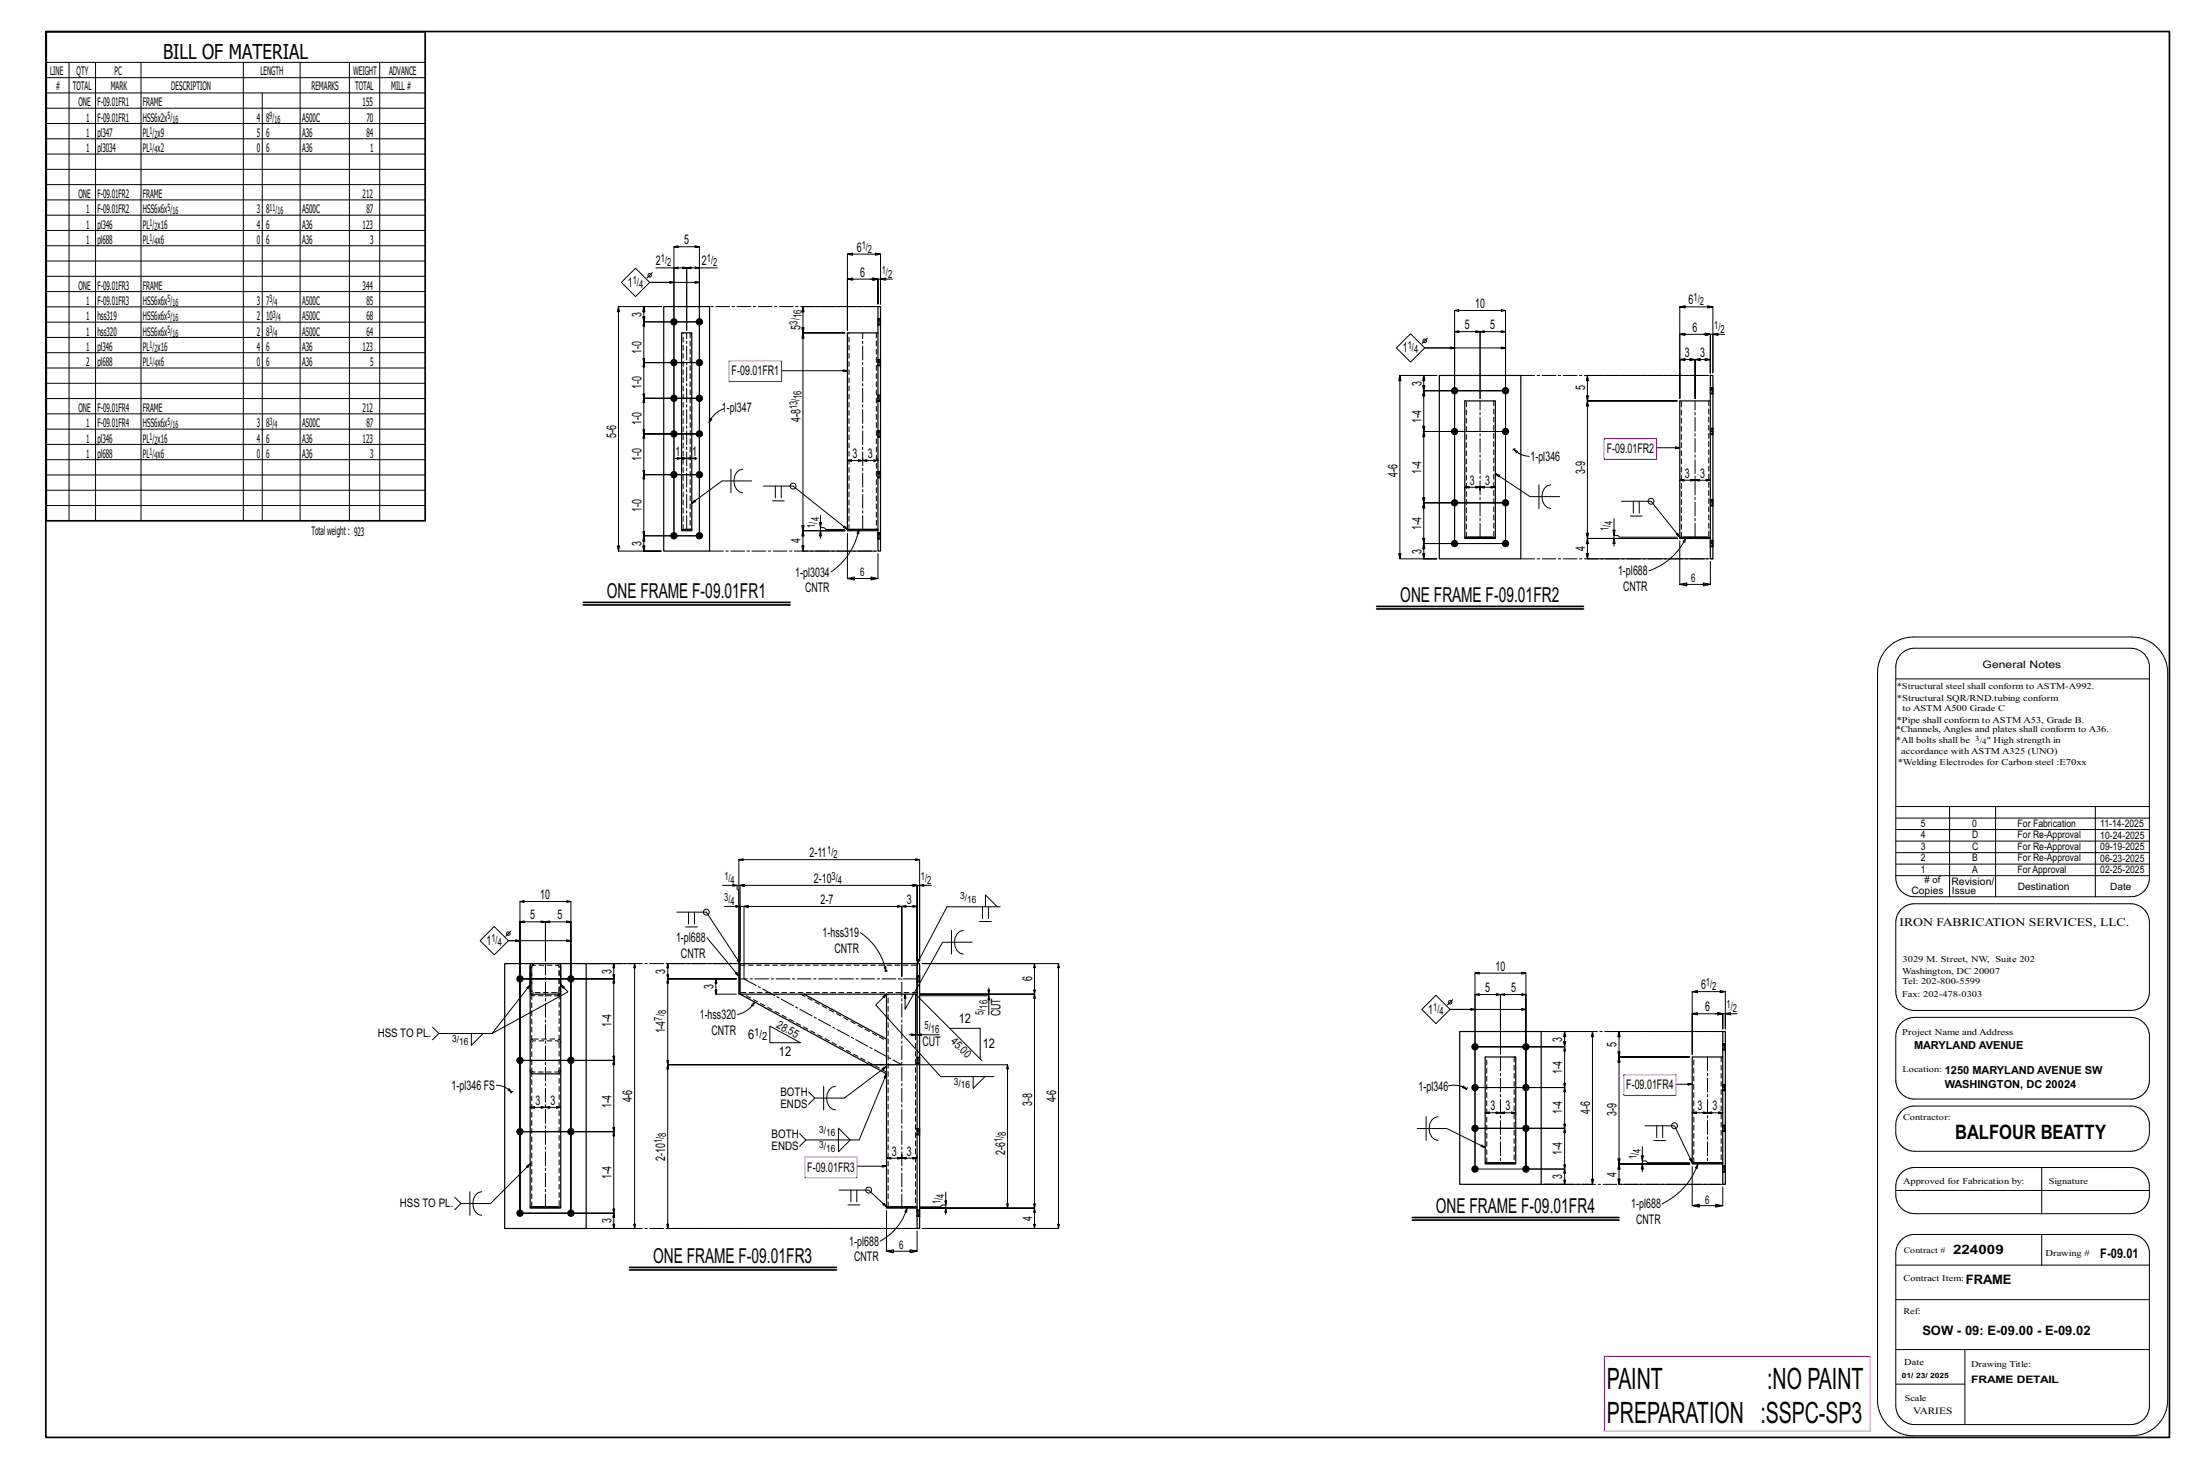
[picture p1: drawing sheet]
<svg xmlns="http://www.w3.org/2000/svg" width="914mm" height="610mm" viewBox="0 0 914 610" stroke-linecap="round" stroke-linejoin="round" font-family="sans-serif">
<g fill="none" stroke="#000" stroke-width=".42">
<path d="M19.2 25.9h157.5M19.2 32.3h157.5M19.2 38.6h157.5M28.7 25.9v190.5M39.7 25.9v190.5M58.6 25.9v190.5M101.1 25.9v190.5M109 38.6v177.8M124.8 25.9v190.5M145.2 25.9v190.5M157.8 25.9v190.5M19.2 45h157.5"/>
<path d="M19.2 51.3h157.5M19.2 57.7h157.5M19.2 64h157.5M19.2 70.4h157.5M19.2 76.7h157.5M19.2 83.1h157.5M19.2 89.4h157.5M19.2 95.8h157.5M19.2 102.1h157.5M19.2 108.5h157.5M19.2 114.8h157.5M264.1 111.5l5.9 5.8-5.9 5.9-5.8-5.9z"/>
<path d="M271.1 113.3l-2.2 2.2M272.7 111.3h7.4v111.3v-120.1l1.8 .4v-.7l-1.8 .3h10.6l-1.8 .4v-.7l1.8 .3v120.1h-23.1l.4-1.7h-.8l.4 1.7v-25.4l.4 1.8h-.8l.4-1.8h23.1h-23.1l.4-1.7h-.8l.4 1.7v-16.9l.4 1.8h-.8l.4-1.8h23.1h-23.1l.4-1.7h-.8l.4 1.7v-14.8l.4 1.7h-.8l.4-1.7h23.1h-23.1l.4-1.8h-.8l.4 1.8v-14.8l.4 1.7h-.8l.4-1.7h23.1h-23.1l.4-1.8h-.8l.4 1.8v-17l.4 1.8h-.8l.4-1.8h23.1h-23.1l.5-2.1h-1l.5 2.1v-6.3l.5 2.2h-1l.5-2.2h7.2h-17.7l-.5 2.2h.9l-.4-2.2v101.6l-.5-2.2h.9l-.4 2.2h17.7h-7.2l.5-2.2h-1l.5 2.2v-6.4l.5 2.2h-1l.5-2.2h23.1v-111.3h7.5M280.1 111.3l1.8-.4v.8zM280.1 117.3l-1.7-.3v.7l1.7-.4h-10.1h20.7l-1.8 .4v-.7l1.8 .3M280.1 111.3h5.3l-1.7 .4v-.8l1.7 .4v26v-26l1.8 .4v-.8l-1.8 .4h5.3M288.9 110.9l1.8 .4-1.8 .4zM361.7 116h4.3M362.8 115.5l2.1 .5-2.1 .4zM364.9 116v10.3v-10.3l-2.1-.5v.9l2.1-.4h-12.7l2.2-.5v.9l-2.2-.4v21.3v-31.7l2.2 .5v-1l-2.2 .5h13.8l-2.2 .5v-1l2.2 .5v20.7v-10.3h4.9M366 116l2.1-.5v.9zM19.2 121.2h157.5M19.2 127.5h157.5"/>
<path d="M19.2 133.9h157.5M363.9 127.4h-30.2l-.4 2.2h.9l-.5-2.2v10.9l-.4-2.1h.9l-.5 2.1h17.5h-17.5l-.4 2.2h.9l-.5-2.2v82.2l-.4-2.1h.9l-.5 2.1h17.5h-17.5l-.4 2.2h.9l-.5-2.2v8.5l-.4-2.2h.9l-.5 2.2h30.2M604.6 129l1.7 .4v-.7l-1.7 .3h21.2l-1.8 .4v-.7l1.8 .3v96.9v-88.1l-1.8-.4v.8l1.8-.4h-10.6l1.7-.4v.8l-1.7-.4v27.9v-27.9l-1.8-.4v.8l1.8-.4h-10.6l1.7-.4v.8l-1.7-.4v88.1zM707.6 138.9h4.3M708.7 138.5l2.2 .4-2.2 .5zM710.9 138.9v16.1v-16.1l-2.2-.4v.9l2.2-.5h-12.7l2.1-.4v.9l-2.1-.5v26.6v-16.1l2.1 .5v-.9l-2.1 .4h6.3l-2.1 .5v-.9l2.1 .4v16.3v-16.3l2.2 .5v-.9l-2.2 .4h6.4l-2.2 .5v-.9l2.2 .4v5.6M711.9 138.9l2.2-.4v.9zM716.8 138.9h-4.9v16.1v-27.5l-2.1-.5v1l2.1-.5h-13.7l2.1-.5v1l-2.1-.5v38M19.2 140.2h157.5M19.2 146.6h157.5M19.2 152.9h157.5M19.2 159.3h157.5"/>
<path d="M324.8 154.1h27.4l-1.7 .3v-.7l1.7 .4M580.4 144.6l5.9-5.9 5.9 5.9-5.9 5.9zM581.8 156l.5 2.2h-.9l.4-2.2h15.4h-5.4l-.5 2.2h.9l-.4-2.2v6.4l-.5-2.2h.9l-.4 2.2h34h-34l-.5 2.1h.9l-.4-2.1v16.9l-.5-2.2h.9l-.4 2.2h34h-34l-.5 2.2h.9l-.4-2.2v29.6l-.5-2.1h.9l-.4 2.1h34h-34l-.5 2.2h.9l-.4-2.2v17l-.5-2.2h.9l-.4 2.2h34h-34l-.5 2.1h.9l-.4-2.1v6.3l-.5-2.1h.9l-.4 2.1h5.4h-15.4l.5-2.1h-.9l.4 2.1zM593.3 140.5l-2.2 2.2M604.6 144.6l-1.8-.4v.8l1.8-.4h-12.4h33.6l-1.8 .4v-.8l1.8 .4M709.8 156h-50l-.5 2.2h.9l-.4-2.2v10.6l-.5-2.2h.9l-.4 2.2h37.3h-37.3l-.5 2.2h.9l-.4-2.2v57.2l-.5-2.2h.9l-.4 2.2h37.3h-37.3l-.5 2.1h.9l-.4-2.1v8.4l-.5-2.1h.9l-.4 2.1h50M19.2 165.6h157.5M19.2 172h157.5M19.2 178.3h157.5M295.2 173.8l.7 .4-1.2 1.3zM300.8 169.8a10.9 10.9 0 0 0-6.1 5.7M19.2 184.7h157.5"/>
<path d="M19.2 191h157.5M19.2 197.4h157.5M280.7 190.5h7.3M281.5 190.1l1.8 .4-1.8 .4zM282.8 190.5h2.6l-1.7-.4v.8l1.7-.4h4.3M285.4 190.5l1.8-.4v.8zM287.5 190.5l1.8-.4v.8zM303.8 194.9v9.9M308.7 194.9a4.8 4.8 0 0 0-3.4 6.8l.8 1.6 1.2 1.1 1.4 .4M312.4 199.8h-12.3l-12.6 9.3 1.2-1.3 .5 .6-1.7 .7M352.2 190.5v.9l1.8 .3v-.7l-1.8 .4h6.4l-1.8 .3v-.7l1.8 .4v-.9v.9l1.7 .3v-.7l-1.7 .4h6.3l-1.7 .3v-.7l1.7 .4v-.9M621.5 196.8l1.3 1.3 .4-.7-1.7-.6 14.5 9.6h12.2"/>
<path d="M629.2 186.7l1.6 .9-.5 .5zM629.2 186.7l3.1 2.2 3.3 .7M629.2 186.7l-.5 .3M629.7 186.4l-.5 .3M688.6 186.1h9.6l-1.8 .3v-.7l1.8 .4M698.2 199.5l1.7 .4v-.7l-1.7 .3h6.3l-1.7 .4v-.7l3.5 .7v-.7l-1.8 .3h6.4l-1.8 .4v-.7l1.8 .3M19.2 203.7h157.5M19.2 210.1h157.5M317.3 202h12.3l22.6 18-1.6-.8 .5-.6 1.1 1.4M321 208.1h4.9M322.3 202v4.9M324.7 202v4.9"/>
<path d="M340.6 217.1h.9l-.5 2.2zM341 214.2v5.1h1.5l.8 .7h7.9M341 219.3v4.5M608.8 203.7v-1.2l1.8 .3v-.7l-1.8 .4h6.4l-1.8 .3v-.7l1.8 .4v1.2v-1.2l1.7 .3v-.7l-1.7 .4h6.3l-1.7 .3v-.7l1.7 .4v1.2M639.6 201.5v9.8M644.6 201.5a4.8 4.8 0 0 0-3.5 6.8l.8 1.5 1.2 1.1 1.5 .4M670.9 215.5v7h1.5l.7 .7h24M673.9 208.3h12.3l12 14.9-1.4-1.1 .6-.5 .8 1.6M677.6 214.4h4.9M678.9 208.3v4.9M681.3 208.3v4.9M341 220.5l.5 2.2h-.9z"/>
<path d="M341 220.5h10.2M352.2 221.6v18.8l2.9 .6v-1.2l-2.9 .6h12.7l-2.9 .6v-1.2l2.9 .6v-10.3M357 220v1.8l-.8-.2zM357 220a27.6 27.6 0 0 1-11.6 17.7M670.4 220.3h.9l-.4 2.2zM670.9 223.8l.4 2.1h-.9zM670.9 222.5v4.5M670.9 223.8h26.2M698.2 224.8v18l2.9 .7v-1.3l-2.9 .6h12.7l-2.9 .7v-1.3l2.9 .6v-9.5M700.7 223.6l-.5 1.7-.6-.3zM700.7 223.6a26.8 26.8 0 0 1-15.4 13.6M784.7 269.1a15.1 15.1 0 0 1 10.5-4.4h90.9a14.9 14.9 0 0 1 14.9 14.9v302.2a14.9 14.9 0 0 1-14.9 14.8h-90.9a14.7 14.7 0 0 1-14.8-14.8v-302.2a14.7 14.7 0 0 1 4.3-10.5z"/>
<path d="M790.2 271.6a7.9 7.9 0 0 1 5.6-2.2h89.8a7.7 7.7 0 0 1 7.8 7.7v87.7a7.7 7.7 0 0 1-7.8 7.8h-89.8a7.8 7.8 0 0 1-7.8-7.8v-87.7a7.6 7.6 0 0 1 2.2-5.5zM788 282.1h105.4M788 335.2h105.4M788 340h105.4M810.3 335.2v37.4M829.4 335.2v37.4M870.9 335.2v37.4M788 349.5h105.4M788 359.1h105.4M788 354.3h105.4M788 344.7h105.4M216.1 374.6l1.8 .4v-.8l-1.8 .4h21.2l-1.8 .4v-.8l1.8 .4v129.5v-121l-1.8-.4v.7l1.8-.3h-10.6l1.8-.4v.7l-1.8-.3v16.3v-16.3l-1.7-.4v.7l1.7-.3h-10.6l1.8-.4v.7l-1.8-.3v121z"/>
<path d="M281.3 379h12.3l14 21.4-1.3-1.2 .7-.4 .6 1.6M286.2 379v4.9M288.7 379v4.9M300.3 367.9h6v1.5l.8 .8v29.2v-42.2l1.7 .4v-.8l-1.7 .4h75.1l-1.7 .4v-.8l1.7 .4v42.2v-31.5h4.9M301 376.7h6.6v22.7M304.6 367.5l1.7 .4-1.7 .4zM305.9 376.3l1.7 .4-1.7 .3zM306.3 367.9h3.9M307.6 367.9l1.8-.4v.8zM307.6 367.9v31.5zM307.6 367.9h73.6l-1.8 .4v-.8l1.8 .4v31.5v-31.5M307.6 376.7h4.3"/>
<path d="M309.2 376.7l1.8-.4v.7zM309.2 376.7v30.1zM309.2 376.7h65.6l-1.7 .3v-.7l1.7 .4v29v-29l1.8 .3v-.7l-1.8 .4h6.4l-1.8 .3v-.7l1.8 .4v22.7M378.5 367.9h3.7M379.4 367.5l1.8 .4-1.8 .4zM382.2 367.9l1.8-.4v.8zM408.4 376.8v4.9M409.6 376.8v-4.9l4.9 4.9M410.8 376.8v4.9M415.7 376.8h-22.1l-12.4 23.6 .5-1.7 .6 .3-1.1 1.4M788 363.9h105.4M790.2 377.8a7.9 7.9 0 0 1 5.6-2.2h89.8a7.9 7.9 0 0 1 7.8 7v29.5a7.7 7.7 0 0 1-7.8 7.8h-89.8a7.8 7.8 0 0 1-7.8-7.8v-28.7a7.8 7.8 0 0 1 2.2-5.6z"/>
<path d="M205.4 385l5.9 5.9-5.9 5.9-5.9-5.9zM212.4 386.9l-2.2 2.2M216.1 390.9l-1.7-.4v.8l1.7-.4h-4.8h26l-1.8 .4v-.8l1.8 .4M285 385.2h4.9M293.8 389.7l13.3 15.9-1.4-1.1 .6-.5 .8 1.6M357.6 387.6a25 25 0 0 1 10.6 15.9M395.5 386.6v9.9M400.4 386.6a4.8 4.8 0 0 0-3.4 6.8l.8 1.6 1.2 1.1 1.4 .4M404.1 391.5h-12.3l-15.6 27.9v-6.3l.4 1.8h-.8l.4-1.8M407.1 382.9h4.9M216.1 406.8h39l.4-1.8h-.8l.4 1.8v-6.4l.4 1.8h-.8l.4-1.8h-10.4h19.1l-.4 1.8h.7l-.3-1.8v110.1l-.4-1.8h.7l-.3 1.8h-19.1h10.4l.4-1.8h-.8l.4 1.8v-6.4l.4 1.8h-.8l.4-1.8h-39h39l.4-1.7h-.8l.4 1.7v-33.8l.4 1.7h-.8l.4-1.7h-39h39l.4-1.8h-.8l.4 1.8v-29.7l.4 1.8h-.8l.4-1.8h-39h39l.4-1.7h-.8l.4 1.7v-33.8l.4 1.7h-.8l.4-1.7zM220.4 409.3l-1.4 1.1 .6 .5 .8-1.6-15.9 20.2"/>
<path d="M233.1 409.2l.9 1.5 .6-.6-1.5-.9 3 3-31.6 17.3M306 400.4h-28.5l-.4 1.8h.8l-.4-1.8v6.4l-.4-1.8h.8l-.4 1.8h28.5h-28.5l-.4 1.7h.8l-.4-1.7v35.7l-.4-1.8h.8l-.4 1.8h97.3h-97.3l-.4 1.7h.8l-.4-1.7v68l-.4-1.8h.8l-.4 1.8h102.6M306 406.8h-8.4l-.4 1.7h.7l-.3-1.7v6.3l-.4-1.7h.7l-.3 1.7h8.4M312.3 417.7l1.3-1.2-.7 1.6zM313.6 416.5a11.5 11.5 0 0 1-7.1 5.1M367.5 401.9l.7-.2v1.8zM367.6 403.4l.6 .1M368.2 403.5h.6M368.5 413.1l-1.5 1 .5 .5 1-1.5-4.5 4.5 27 29.8h22.1M380.5 414.2v15.8M381.2 414.8v15.2h9.2M381.2 413.8l27 27"/>
<path d="M382.2 413.1h28.8M382.2 413.8h28.8v7.9M383.3 400.4h56.6l-.3 1.8h.7l-.4-1.8v110.1l-.3-1.8h.7l-.4 1.8h-56.6h46.7l.4-1.8h-.8l.4 1.8v-8.5l.4 1.8h-.8l.4-1.8h-47.8h47.8l.4-1.7h-.8l.4 1.7v-88.9l.4 1.8h-.8l.4-1.8h-47.8h47.8l.4-1.7h-.8l.4 1.7v-12.7l.4 1.8h-.8l.4-1.8zM410.6 411.4h.8l-.4 1.7zM411 413.8l.4 1.7h-.8zM411 410.5v3.3M590.9 419.5l5.9-5.9 5.9 5.9-5.9 5.8zM603.8 415.4l-2.2 2.2M613.1 419.5l-1.8-.4v.7l1.8-.3h-10.4h31.5l-1.7 .3v-.7l1.7 .4M179.8 426.9l2.6 2.6h22.1M182.4 429.5l-2.6 2.6M195.9 429.5v4.9l4.9-4.9"/>
<path d="M320 426.4l12.7 6.9h-12.7zM377.9 430h3.3M378.8 429.6l1.7 .4-1.7 .4zM381.2 430l1.7-.4v.8zM394.7 427.3h12.7v12.7M623.6 428.6v-15.3l1.8 .4v-.8l-1.8 .4h10.6l-1.7 .4v-.8l1.7 .4v72.5v-81.4l-1.7-.4v.8l1.7-.4h-21.1l1.7-.4v.8l-1.7-.4v81.4M623.6 438.2v-24.9l-1.7-.4v.8l1.7-.4h-10.5l1.7-.4v.8l-1.7-.4v72.5M712.8 421.3h4.3M713.9 420.8l2.1 .5-2.1 .4zM715 428.6h-42.1l-.4 2.2h.9l-.5-2.2v10.6l-.4-2.1h.9l-.5 2.1h29.4h-29.4l-.4 2.2h.9l-.5-2.2v44.5l-.4-2.2h.9l-.5 2.2h29.4h-29.4l-.4 2.1h.9l-.5-2.1v8.4l-.4-2.1h.9l-.5 2.1h42.1M716 421.3v6.3v-6.3l-2.1-.5v.9l2.1-.4h-12.7l2.2-.5v.9l-2.2-.4v16.9v-26.1l2.2 .4v-.9l-2.2 .5h13.8l-2.2 .4v-.9l2.2 .5v15.5v-6.3h4.9M717.1 421.3l2.2-.5v.9z"/>
<path d="M790.2 425l2.6-1.6 3-.6h89.8a7.9 7.9 0 0 1 7.8 7v19.9a7.8 7.8 0 0 1-7.1 7h-91.3a7.9 7.9 0 0 1-7-7.8v-18.3a7.9 7.9 0 0 1 2.2-5.6zM206.3 450.9l3.7 1 2.7 2M211.6 452.4l1.1 1.5-1.6-.9zM212.7 453.9l-.6 .2M213.2 453.6l-.5 .3M338.7 456.3l-2.7 2.6M342.3 451.4v9.8M347.3 451.4a4.8 4.8 0 0 0-3.5 6.8l.8 1.6 1.2 1 1.5 .4M368.3 443.2l-1.6 .8 .4 .6 1.2-1.4-17.4 13.1h-12.2l-2.7-2.6M368.5 446.2l-1 1.5 .7 .3 .3-1.8-11.4 27.5h-22.1l-2.6-2.6M374.8 442.5h44l-.4 1.7h.7l-.3-1.7v59.5l-.4-1.7h.7l-.3 1.7h-36.6h10.9M404.5 447.4v4.9l4.9-4.9"/>
<path d="M602 451.2l3.7-.2 2 .5 1.9 .9M608.2 451.3l1.4 1.1-1.7-.4zM609.6 452.4l-.4 .5M610 452l-.4 .4M696.6 450.6h6.7l-1.7 .3v-.7l1.7 .4M220.4 460.2l1.7-.4v.7zM220.4 460.2h6.3l-1.7 .3v-.7l3.5 .7v-.7l-1.8 .4h6.4l-1.8 .3v-.7l1.8 .4M335 473.7l-2.6 2.6M348.5 468.8l4.9 4.9-4.9 4.9zM368.5 479.7v1.6l1.7 .4v-.8l-1.7 .4h6.3l-1.7 .4v-.8l1.7 .4v-1.6v1.6l1.8 .4v-.8l-1.8 .4h6.4l-1.8 .4v-.8l1.8 .4v-1.6M589.1 469h12.2l16 7.9-1.7-.5 .3-.7 1.4 1.2M592.7 464v9.9"/>
<path d="M597.7 464a4.8 4.8 0 0 0-3.4 6.8l.8 1.6 1.2 1.1 1.4 .4M617.3 462.4l1.7-.4v.8zM617.3 462.4h6.3l-1.7 .4v-.8l3.5 .8v-.8l-1.8 .4h6.4l-1.8 .4v-.8l1.8 .4M682.6 476.5v5.9h1.5l.8 .7h17.4M683.7 467.8h12.3l7.3 15.3-1.1-1.4 .7-.3 .4 1.7M687.4 474h4.9M688.6 467.8v4.9M691.1 467.8v4.9M703.3 462.4l1.8-.4v.8zM703.3 462.4h6.4l-1.8 .4v-.8l3.5 .8v-.8l-1.7 .4h6.3l-1.7 .4v-.8l1.7 .4M790.2 461.9l1.9-1.4 2.9-.9h90.6a7.7 7.7 0 0 1 7.8 7v4a7.7 7.7 0 0 1-7.8 7.8h-89.8a7.8 7.8 0 0 1-7.8-7.8v-3.2a7.9 7.9 0 0 1 2.2-5.5zM195.3 495.2v9.8"/>
<path d="M200.2 495.2a4.8 4.8 0 0 0-3.4 6.8l.8 1.6 1.2 1.1 1.4 .3M220.4 483.7l-1.5 .9 .5 .6 1-1.5-16.5 16.4h-12.3l-2.6-2.6M348.7 494.5h12.3l7.5 7-1.6-.9 .6-.6 1 1.5M353.7 494.5v5M356.1 494.5v5M356.3 484.6h12.2l-1.8 .4v-.8l1.8 .4M392.7 499h.8l-.4 1.7zM393.1 495.4v5.3h-1.5l-.8 .8h-8.6M613.1 485.8h37.2l.4-1.8h-.8l.4 1.8v-16.9l.4 1.7h-.8l.4-1.7h-37.2h37.2l.4-1.8h-.8l.4 1.8v-17l.4 1.8h-.8l.4-1.8h-37.2h37.2l.4-1.7h-.8l.4 1.7v-16.9l.4 1.7h-.8l.4-1.7h-37.2h37.2l.5-2.2h-.9l.4 2.2v-6.4l.5 2.2h-.9l.4-2.2h-8.7h20.3l-.5 2.2h1l-.5-2.2v63.5l-.5-2.1h1l-.5 2.1h-20.3h8.7l.4-1.7h-.8l.4 1.7v-6.3l.4 1.7h-.8l.4-1.7h-16.1M682.2 480.2h.9l-.5 2.2zM682.6 483.7l.5 2.1h-.9zM682.6 482.4v4.5"/>
<path d="M682.6 483.7h19.7M703.3 484.7v16.3l3 .6v-1.2l-3 .6h12.7l-2.9 .6v-1.2l2.9 .6v-7.8M705.7 483.8l-.3 1.8-.7-.3zM705.7 483.8a28.9 28.9 0 0 1-14.9 16.4M788 494.7h105.4M790.2 487.4a7.9 7.9 0 0 1 5.6-2.2h89.8a7.8 7.8 0 0 1 7.8 7v5.1a7.9 7.9 0 0 1-7.8 7h-89.8a7.9 7.9 0 0 1-7.8-7.8v-3.6a7.6 7.6 0 0 1 2.2-5.5zM848.6 485.2v19.1M191.6 500.1l-2.6 2.6M352.4 500.7h5M368.5 503.1v16.8l2.9 .7v-1.3l-2.9 .6h12.7l-2.9 .7v-1.3l2.9 .6v-8.4M377 502l-.2 1.8-.7-.2zM377 502a23.2 23.2 0 0 1-11.2 13.8"/>
<path d="M393.1 502l.4 1.8h-.8zM393.1 500.7v3.9M790.2 515.3a7.9 7.9 0 0 1 5.6-2.3h89.8a7.8 7.8 0 0 1 7.8 7v65a7.9 7.9 0 0 1-7.8 7h-89.8a7.8 7.8 0 0 1-7.8-7.8v-63.5a7.6 7.6 0 0 1 2.2-5.4zM848.6 513v12.7M788 525.7h105.4M788 540.1h105.4M788 560.8h105.4M788 575.2h28.7M816.7 560.8v31.2"/>
<circle cx="270" cy="114.4" r=".74"/>
<circle cx="592.2" cy="141.6" r=".74"/>
<circle cx="329.6" cy="202" r="1.23"/>
<circle cx="686.2" cy="208.3" r="1.23"/>
<circle cx="293.6" cy="379" r="1.23"/>
<circle cx="211.3" cy="388" r=".74"/>
<circle cx="602.7" cy="416.5" r=".74"/>
<circle cx="696" cy="467.8" r="1.23"/>
<circle cx="361" cy="494.5" r="1.23"/>
</g>
<path d="M19 13.1h882.7v584.2h-882.7zM19.2 13.2h157.5v203.2h-157.5zM242.4 250.3h86M242.4 251.4h86M572.2 252h85.9M572.2 253.1h85.9M587 505.9h85.9M587 507h85.9M261.7 526.7h85.9M261.7 527.7h85.9" fill="none" stroke="#000" stroke-width=".7"/>
<path d="M303 149.9h21.8v8.6h-21.8zM666.8 182.3h21.8v8.6h-21.8zM674.9 446.6h21.7v8.6h-21.7zM334.5 480.8h21.8v8.6h-21.8zM666.9 563.7h110.4v31.1h-110.4z" fill="none" stroke="#f0f" stroke-width=".5"/>
<g fill="#000" stroke="#000" stroke-width=".42">
<circle cx="280.1" cy="133.7" r="1.32"/>
<circle cx="290.7" cy="133.7" r="1.32"/>
<circle cx="280.1" cy="150.7" r="1.32"/>
<circle cx="290.7" cy="150.7" r="1.32"/>
<circle cx="280.1" cy="165.5" r="1.32"/>
<circle cx="290.7" cy="165.5" r="1.32"/>
<circle cx="604.6" cy="162.4" r="1.32"/>
<circle cx="604.6" cy="179.3" r="1.32"/>
<circle cx="625.8" cy="162.4" r="1.32"/>
<circle cx="625.8" cy="179.3" r="1.32"/>
<circle cx="280.1" cy="180.3" r="1.32"/>
<circle cx="280.1" cy="197.2" r="1.32"/>
<circle cx="290.7" cy="180.3" r="1.32"/>
<circle cx="290.7" cy="197.2" r="1.32"/>
<circle cx="604.6" cy="208.9" r="1.32"/>
<circle cx="625.8" cy="208.9" r="1.32"/>
<circle cx="280.1" cy="222.6" r="1.32"/>
<circle cx="290.7" cy="222.6" r="1.32"/>
<circle cx="604.6" cy="225.9" r="1.32"/>
<circle cx="625.8" cy="225.9" r="1.32"/>
<circle cx="216.1" cy="406.8" r="1.32"/>
<circle cx="237.3" cy="406.8" r="1.32"/>
<circle cx="613.1" cy="435" r="1.32"/>
<circle cx="634.2" cy="435" r="1.32"/>
<circle cx="216.1" cy="440.6" r="1.32"/>
<circle cx="237.3" cy="440.6" r="1.32"/>
<circle cx="613.1" cy="451.9" r="1.32"/>
<circle cx="634.2" cy="451.9" r="1.32"/>
<circle cx="216.1" cy="470.3" r="1.32"/>
<circle cx="237.3" cy="470.3" r="1.32"/>
<circle cx="613.1" cy="468.9" r="1.32"/>
<circle cx="634.2" cy="468.9" r="1.32"/>
<circle cx="613.1" cy="485.8" r="1.32"/>
<circle cx="634.2" cy="485.8" r="1.32"/>
<circle cx="216.1" cy="504.1" r="1.32"/>
<circle cx="237.3" cy="504.1" r="1.32"/>
</g>
<g fill="none" stroke="#000" stroke-width=".5">
<path d="M275.9 127.4h19v101.6h-19zM364.9 135.1h.1M364.9 132.4h.1M364.9 127.4h1.1v101.6h-1.1zM364.9 138.3h-12.7v81.7h12.7M366 135.1h.1M366 132.4h.1M364.9 152h.1M364.9 149.4h.1M366 152h.1M366 149.4h.1M598.2 156h33.9v76.2h-33.9z"/>
<path d="M710.9 156h1v76.2h-1zM364.9 166.8h.1M364.9 164.2h.1M364.9 179h.1M366 166.8h.1M366 164.2h.1M366 179h.1M710.9 163.7h.1M710.9 161h.1M710.9 178h.1M710.9 166.6h-12.7v56.6M711.9 163.7h.1"/>
<path d="M711.9 161h.1M711.9 178h.1M364.9 181.6h.1M364.9 198.6h.1M364.9 195.9h.1M366 181.6h.1M366 198.6h.1M366 195.9h.1M710.9 180.6h.1M711.9 180.6h.1M710.9 210.3h.1M710.9 207.6h.1"/>
<path d="M711.9 210.3h.1M711.9 207.6h.1M283.3 220v.5h4.2v-82.2h-4.2v81.7h4.2M284.6 220h1.6M352.2 220v.5h12.7M353.5 220h10.1M364.9 224h.1M364.9 221.3h.1M366 224h.1M366 221.3h.1M608.8 223.2h12.7v.6h-12.7zM608.8 223.2v-56.6h12.7v56.6"/>
<path d="M610.1 223.2h10.1M699.5 223.2h10.1M710.9 227.2h.1M710.9 224.5h.1M710.9 223.2h-12.7v.6h12.7M711.9 227.2h.1M711.9 224.5h.1M220.4 400.4h12.7v12.7h-12.7zM220.4 400.4h-10.6v110.1h33.8v-110.1h-10.5M220.4 413.1v31.6a1.42 1.42 0 0 0 1.3 1.5h10a1.42 1.42 0 0 0 1.4-1.5v-31.6M220.4 401.7v10.1M307.1 400.4h.5v12.7h-.5z"/>
<path d="M307.6 400.4h73.6v5M334.2 413.1h-26.6l60.9 33.1M368.5 413.1h-34.3l34.3 18.7M381.2 408.1h.1M381.2 405.4h.1M381.2 408.1v5h-.7M381.2 400.4h1v110.1h-1zM381.2 413.8l-.7-.7h-12v18.7M382.2 408.1h.1M382.2 405.4h.1M368.5 431.8v69.7M381.2 439.3h.1"/>
<path d="M382.2 439.3h.1M606.7 428.6h33.9v63.5h-33.9zM716 436.3h.1M716 433.7h.1M716 428.6h1.1v63.5h-1.1zM716 439.2h-12.7v43.9M717.1 436.3h.1M717.1 433.7h.1M220.4 444.7v56.8M233.1 444.7v56.8M381.2 442h.1M382.2 442h.1"/>
<path d="M716 453.3h.1M716 450.6h.1M717.1 453.3h.1M717.1 450.6h.1M381.2 471.6h.1M381.2 468.9h.1M382.2 471.6h.1M382.2 468.9h.1M716 470.2h.1M716 467.5h.1M717.1 470.2h.1M717.1 467.5h.1"/>
<path d="M617.3 483.1h12.7v.6h-12.7zM617.3 483.1v-43.9h12.7v43.9M618.6 483.1h10.1M704.7 483.1h10M716 487.1h.1M716 484.5h.1M716 483.1h-12.7v.6h12.7M717.1 487.1h.1M717.1 484.5h.1M220.4 501.5h12.7v.5h-12.7zM221.7 501.5h10M369.8 501.5h10.1"/>
<path d="M381.2 505.5h.1M381.2 502.8h.1M381.2 501.5h-12.7v.5h12.7M382.2 505.5h.1M382.2 502.8h.1"/>
</g>
<g fill="none" stroke="#000" stroke-width=".42" stroke-dasharray="2 1.4">
<path d="M286.9 138.3v81.7M364.3 138.3v81.7M364.9 133.7h1.1v.6h-1.1zM364.9 135.1v-.1M364.9 133.7v-.5M364.9 135.1h1.1M366 132.4h-1.1M366 134.3v.4h-1.1v-.4M366 134.7v.3h-1.1v-.3M366 135v.1M366 132.4v.1M366 132.8v-.3l-1.1-.1"/>
<path d="M366 133.2v-.4h-1.1v-.3M366 133.7v-.5h-1.1v-.4M364.9 150.7h1.1v.5h-1.1zM364.9 152v-.1M364.9 150.7v-.5M364.9 152h1.1M366 149.4h-1.1M366 151.2v.4h-1.1v-.4M366 151.6v.3h-1.1v-.3M366 151.9v.1M366 149.4v.1M366 149.7v-.2l-1.1-.1"/>
<path d="M366 150.2v-.5h-1.1v-.2M366 150.7v-.5h-1.1v-.5M364.9 165.5h1.1v.5h-1.1zM364.9 166.8v-.1M364.9 165.5v-.5M364.9 166.8h1.1M366 164.2h-1.1M366 179h-1.1M366 166v.4h-1.1v-.4M366 166.4v.3h-1.1v-.3M366 166.7v.1M366 164.2v.1"/>
<path d="M366 164.6v-.3l-1.1-.1M366 165v-.4h-1.1v-.3M366 165.5v-.5h-1.1v-.4M366 179v.1M366 179.4v-.3l-1.1-.1M366 179.8v-.4h-1.1v-.3M620.9 166.6v56.6M710.2 166.6v56.6M710.9 162.4h1v.5h-1zM710.9 163.7v-.1M710.9 162.4v-.5M710.9 179.3h1v.5h-1z"/>
<path d="M710.9 179.3v-.5M710.9 163.7h1M711.9 161h-1M711.9 178h-1M711.9 162.9v.4h-1v-.4M711.9 163.3v.3h-1v-.3M711.9 163.6v.1M711.9 161v.1M711.9 161.4v-.3l-1-.1M711.9 161.9v-.5h-1v-.3M711.9 162.4v-.5h-1v-.5M711.9 179.8v.4h-1v-.4"/>
<path d="M711.9 178v.1M711.9 178.4v-.3l-1-.1M711.9 178.8v-.4h-1v-.3M711.9 179.3v-.5h-1v-.4M364.9 180.3h1.1v.5h-1.1zM364.9 181.6v-.1M364.9 180.3v-.5M364.9 197.2h1.1v.6h-1.1zM364.9 198.6v-.1M364.9 197.2v-.5M364.9 181.6h1.1M364.9 198.6h1.1"/>
<path d="M366 195.9h-1.1M366 180.8v.5h-1.1v-.5M366 181.3v.2h-1.1v-.2M366 181.5v.1M366 180.3v-.5h-1.1v-.4M366 197.8v.4h-1.1v-.4M366 198.2v.3h-1.1v-.3M366 198.5v.1M366 195.9v.1M366 196.3v-.3l-1.1-.1M366 196.7v-.4h-1.1v-.3M366 197.2v-.5h-1.1v-.4"/>
<path d="M710.9 180.6v-.1M710.9 180.6h1M711.9 180.2v.3h-1v-.3M711.9 180.5v.1M710.9 208.9h1v.5h-1zM710.9 210.3v-.1M710.9 208.9v-.5M710.9 210.3h1M711.9 207.6h-1M711.9 209.4v.5h-1v-.5M711.9 209.9v.3h-1v-.3M711.9 210.2v.1"/>
<path d="M711.9 207.6v.1M711.9 208v-.3l-1-.1M711.9 208.4v-.4h-1v-.3M711.9 208.9v-.5h-1v-.4M283.9 220v-81.7M352.9 220v-81.7M364.9 222.6h1.1v.6h-1.1zM364.9 224v-.1M364.9 222.6v-.5M364.9 224h1.1M366 221.3h-1.1M366 223.2v.4h-1.1v-.4"/>
<path d="M366 223.6v.3h-1.1v-.3M366 223.9v.1M366 221.3v.1M366 221.7v-.3l-1.1-.1M366 222.1v-.4h-1.1v-.3M366 222.6v-.5h-1.1v-.4M609.5 223.2v-56.6M698.8 223.2v-56.6M710.9 225.9h1v.5h-1zM710.9 227.2v-.1M710.9 225.9v-.5M710.9 227.2h1"/>
<path d="M711.9 224.5h-1M711.9 226.4v.4h-1v-.4M711.9 226.8v.3h-1v-.3M711.9 227.1v.1M711.9 224.5v.1M711.9 224.9v-.3l-1-.1M711.9 225.4v-.5h-1v-.3M711.9 225.9v-.5h-1v-.5M220.4 411.8a1.32 1.32 0 0 0 1.3 1.3M220.6 413.1l1.1 .7h10M220.7 412.7l-.3-.9v-10.1l.3-.9M221.2 401.3v11"/>
<path d="M221.7 400.4v.7l-.7 .6 .2 10.6h11v-11l-10.5-.2v-.7a1.32 1.32 0 0 0-1.3 1.3M221.7 412.5h.1M221.7 400.4v.7M231.7 412.5h.1M231.7 401.1h.1M231.7 413.8l1.2-.7M231.7 413.1a1.32 1.32 0 0 0 1.4-1.3v-10.1a1.32 1.32 0 0 0-1.4-1.3M232 412.4h.1M232 401.1h.1M232.2 412.3v-11M232.2 400.5h.1M232.2 413h.1"/>
<path d="M232.4 413.1l-.1 31.9M232.7 400.8l.4 .9v10.1l-.4 .9M307.6 401.1h73.6M332.8 413.1l35.7 19.4M380.5 413.1v88.4M381.2 406.8h1v.5h-1zM381.2 408.1v-.1M381.2 406.8v-.5M381.2 408.1v-2.7M381.2 412.5h-73.6M381.2 408.1h1M382.2 405.4h-1"/>
<path d="M382.2 407.3v.4h-1v-.4M382.2 407.7v.3h-1v-.3M382.2 408v.1M382.2 405.4v.1M382.2 405.8v-.3l-1-.1M382.2 406.3v-.5h-1v-.3M382.2 406.8v-.5h-1v-.5M220.4 433.3a1.42 1.42 0 0 1 1.3-1.5M221 433.3l.7-.8h10M231.7 432.5l.7 .8M233.1 433.3a1.42 1.42 0 0 0-1.4-1.5h-10M382.2 439.3h-1"/>
<path d="M382.2 439.3v.1M382.2 439.7v-.3l-1-.1M629.3 439.2v43.9M715.4 439.2v43.9M716 435h1.1v.5h-1.1zM716 436.3v-.1M716 435v-.5M716 436.3h1.1M717.1 433.7h-1.1M717.1 435.5v.4h-1.1v-.4M717.1 435.9v.3h-1.1v-.3M717.1 436.2v.1"/>
<path d="M717.1 433.7v.1M717.1 434.1v-.3l-1.1-.1M717.1 434.5v-.4h-1.1v-.3M717.1 435v-.5h-1.1v-.4M221.7 445.5l-.7-.8v-31.6M232.3 445l-.6 .5h-10M232.4 444.7v56.8M368.5 445.5l-59.5-32.4M381.2 440.6h1v.5h-1zM381.2 442v-.1M381.2 440.6v-.5M381.2 442h1"/>
<path d="M382.2 441.1v.5h-1v-.5M382.2 441.6v.3h-1v-.3M382.2 441.9v.1M382.2 440.1v-.4h-1v-.3M382.2 440.6v-.5h-1v-.4M716 451.9h1.1v.5h-1.1zM716 453.3v-.2M716 451.9v-.5M716 453.3h1.1M717.1 450.6h-1.1M717.1 452.4v.5h-1.1v-.5M717.1 452.9v.2h-1.1v-.2"/>
<path d="M717.1 453.1v.2M717.1 450.6v.1M717.1 451v-.3l-1.1-.1M717.1 451.4v-.4h-1.1v-.3M717.1 451.9v-.5h-1.1v-.4M381.2 470.3h1v.5h-1zM381.2 471.6v-.1M381.2 470.3v-.5M381.2 471.6h1M382.2 468.9h-1M382.2 470.8v.4h-1v-.4M382.2 471.2v.3h-1v-.3"/>
<path d="M382.2 471.5v.1M382.2 468.9v.1M382.2 469.3v-.3l-1-.1M382.2 469.8v-.5h-1v-.3M382.2 470.3v-.5h-1v-.5M716 468.9h1.1v.5h-1.1zM716 470.2v-.1M716 468.9v-.5M716 470.2h1.1M717.1 467.5h-1.1M717.1 469.4v.4h-1.1v-.4M717.1 469.8v.3h-1.1v-.3"/>
<path d="M717.1 470.1v.1M717.1 467.5v.1M717.1 467.9v-.3l-1.1-.1M717.1 468.4v-.5h-1.1v-.3M717.1 468.9v-.5h-1.1v-.5M618 483.1v-43.9M704 483.1v-43.9M716 485.8h1.1v.5h-1.1zM716 487.1v-.1M716 485.8v-.5M716 487.1h1.1M717.1 484.5h-1.1"/>
<path d="M717.1 486.3v.4h-1.1v-.4M717.1 486.7v.3h-1.1v-.3M717.1 487v.1M717.1 484.5v.1M717.1 484.9v-.3l-1.1-.1M717.1 485.3v-.4h-1.1v-.3M717.1 485.8v-.5h-1.1v-.4M221 501.5v-56.8M369.1 501.5v-88.4M381.2 504.1h1v.5h-1zM381.2 505.5v-.1M381.2 504.1v-.5"/>
<path d="M381.2 505.5h1M382.2 502.8h-1M382.2 504.6v.5h-1v-.5M382.2 505.1v.3h-1v-.3M382.2 505.4v.1M382.2 502.8v.1M382.2 503.2v-.3l-1-.1M382.2 503.6v-.4h-1v-.3M382.2 504.1v-.5h-1v-.4"/>
</g>
<g fill="none" stroke="#000" stroke-width=".42" stroke-dasharray="5.8 1 1 1">
<path d="M364.9 127.4h-70M632.1 156h78.8M285.4 220v-81.7M294.9 229h70M358.6 220v-81.7M615.2 223.2v-56.5M632.1 232.2h79.8M704.5 223.2v-56.5M243.6 400.4h63.5M309.2 406.8l65.6 35.7M381.2 406.8h-74.1M623.6 439.2v43.9"/>
<path d="M640.6 428.6h75.4M709.7 439.2v43.9M716 492.1h-75.4M226.7 502v-101.6M243.6 510.5h137.6M374.8 502v-95.2"/>
</g>
<g font-size="12.2">
<text x="667.9" y="577">PAINT</text>
<text x="734.5" y="577">:NO PAINT</text>
<text x="667.9" y="591.5">PREPARATION :SSPC-SP3</text>
</g>
<g font-size="8.6">
<text x="67.8" y="24.7">BILL OF MATERIAL</text>
<text x="252.3" y="248.4">ONE FRAME F-09.01FR1</text>
<text x="582" y="250">ONE FRAME F-09.01FR2</text>
<text x="596.8" y="504">ONE FRAME F-09.01FR4</text>
<text x="271.5" y="524.7">ONE FRAME F-09.01FR3</text>
</g>
<text font-size="8.3" x="812.7" y="473.4">BALFOUR BEATTY</text>
<g font-size="5.5">
<text x="284.4" y="101.5">5</text>
<text x="356.1" y="104.6">6</text>
<text x="272.7" y="110.3">2</text>
<text x="291.8" y="110.3">2</text>
<text x="260.9" y="119.1">1</text>
<text x="357.5" y="115">6</text>
<text x="266.6" y="131.6" transform="rotate(-90 266.6 131.6)">3</text>
<text x="613.1" y="128">10</text>
<text x="701.9" y="126.5">6</text>
<text x="332.7" y="136.9" transform="rotate(-90 332.7 136.9)">5</text>
<text x="608.9" y="136.8">5</text>
<text x="619.4" y="136.8">5</text>
<text x="703.5" y="137.9">6</text>
<text x="266.6" y="147" transform="rotate(-90 266.6 147)">1-0</text>
<text x="583.1" y="146.4">1</text>
<text x="700.3" y="148.4">3</text>
<text x="706.7" y="148.4">3</text>
<text x="304.1" y="156">F-09.01FR1</text>
<text x="266.6" y="161.8" transform="rotate(-90 266.6 161.8)">1-0</text>
<text x="590.8" y="160.2" transform="rotate(-90 590.8 160.2)">3</text>
<text x="658.8" y="162.3" transform="rotate(-90 658.8 162.3)">5</text>
<text x="300.1" y="171.2">1-pl347</text>
<text x="266.6" y="176.6" transform="rotate(-90 266.6 176.6)">1-0</text>
<text x="332.7" y="175.4" transform="rotate(-90 332.7 175.4)">4-8</text>
<text x="590.8" y="175.6" transform="rotate(-90 590.8 175.6)">1-4</text>
<text x="256.1" y="182.2" transform="rotate(-90 256.1 182.2)">5-6</text>
<text x="266.6" y="191.4" transform="rotate(-90 266.6 191.4)">1-0</text>
<text x="280.7" y="189.5">1</text>
<text x="287.6" y="189.5">1</text>
<text x="354.4" y="190.4">3</text>
<text x="360.7" y="190.4">3</text>
<text x="636.1" y="191.5">1-pl346</text>
<text x="667.8" y="188.4">F-09.01FR2</text>
<text x="590.8" y="196.8" transform="rotate(-90 590.8 196.8)">1-4</text>
<text x="658.8" y="196.9" transform="rotate(-90 658.8 196.9)">3-9</text>
<text x="580.8" y="198.1" transform="rotate(-90 580.8 198.1)">4-6</text>
<text x="611" y="201.5">3</text>
<text x="617.3" y="201.5">3</text>
<text x="700.3" y="198.6">3</text>
<text x="706.7" y="198.6">3</text>
<text x="266.6" y="212.6" transform="rotate(-90 266.6 212.6)">1-0</text>
<text x="590.8" y="220.1" transform="rotate(-90 590.8 220.1)">1-4</text>
<text x="266.6" y="226.8" transform="rotate(-90 266.6 226.8)">3</text>
<text x="332.7" y="225.8" transform="rotate(-90 332.7 225.8)">4</text>
<text x="590.8" y="230.1" transform="rotate(-90 590.8 230.1)">3</text>
<text x="658.8" y="229" transform="rotate(-90 658.8 229)">4</text>
<text x="330.5" y="239.6">1-pl3034</text>
<text x="672.5" y="239.1">1-pl688</text>
<text x="674.6" y="245.7">CNTR</text>
<text x="334.6" y="246.1">CNTR</text>
<text x="336.4" y="356.2">2-11</text>
<text x="338.2" y="366.9">2-10</text>
<text x="224.5" y="373.6">10</text>
<text x="341.1" y="375.7">2-7</text>
<text x="377" y="375.7">3</text>
<text x="220.4" y="382.1">5</text>
<text x="231.7" y="382.1">5</text>
<text x="341.9" y="389.5">1-hss319</text>
<text x="202.2" y="392.7">1</text>
<text x="281" y="391.6">1-pl688</text>
<text x="283" y="398.1">CNTR</text>
<text x="346.8" y="396">CNTR</text>
<text x="254.1" y="404.6" transform="rotate(-90 254.1 404.6)">3</text>
<text x="276.5" y="404.6" transform="rotate(-90 276.5 404.6)">3</text>
<text x="429" y="407.8" transform="rotate(-90 429 407.8)">6</text>
<text x="621.6" y="403.4">10</text>
<text x="296.6" y="411" transform="rotate(-90 296.6 411)">3</text>
<text x="617.3" y="412.3">5</text>
<text x="628.1" y="412.3">5</text>
<text x="707" y="411.1">6</text>
<text x="290.8" y="423.5">1-hss320</text>
<text x="398.5" y="425.3">12</text>
<text x="415.8" y="422.4" transform="rotate(-90 415.8 422.4)">CUT</text>
<text x="593.6" y="421.2">1</text>
<text x="708.7" y="420.3">6</text>
<text x="254.1" y="426.6" transform="rotate(-90 254.1 426.6)">1-4</text>
<text x="276.5" y="429.5" transform="rotate(-90 276.5 429.5)">1-4</text>
<text x="295.8" y="430.1">CNTR</text>
<text x="310.9" y="431.6">6</text>
<text x="383.5" y="434.8">CUT</text>
<text x="408.5" y="435.4">12</text>
<text x="649.3" y="432.8" transform="rotate(-90 649.3 432.8)">3</text>
<text x="671.9" y="435" transform="rotate(-90 671.9 435)">5</text>
<text x="323.8" y="438.9">12</text>
<text x="649.3" y="446.1" transform="rotate(-90 649.3 446.1)">1-4</text>
<text x="187.7" y="452.9">1-pl346 FS</text>
<text x="589.6" y="453.2">1-pl346</text>
<text x="675.9" y="452.7">F-09.01FR4</text>
<text x="222.5" y="459.2">3</text>
<text x="228.9" y="459.2">3</text>
<text x="254.1" y="460.2" transform="rotate(-90 254.1 460.2)">1-4</text>
<text x="262.8" y="458.1" transform="rotate(-90 262.8 458.1)">4-6</text>
<text x="429" y="459.7" transform="rotate(-90 429 459.7)">3-8</text>
<text x="439" y="458.1" transform="rotate(-90 439 458.1)">4-6</text>
<text x="619.4" y="461.4">3</text>
<text x="625.8" y="461.4">3</text>
<text x="705.5" y="461.4">3</text>
<text x="711.8" y="461.4">3</text>
<text x="649.3" y="463.1" transform="rotate(-90 649.3 463.1)">1-4</text>
<text x="660.9" y="463.1" transform="rotate(-90 660.9 463.1)">4-6</text>
<text x="671.9" y="463.9" transform="rotate(-90 671.9 463.9)">3-9</text>
<text x="417.8" y="479.8" transform="rotate(-90 417.8 479.8)">2-6</text>
<text x="649.3" y="480" transform="rotate(-90 649.3 480)">1-4</text>
<text x="276.5" y="482.3" transform="rotate(-90 276.5 482.3)">2-10</text>
<text x="370.6" y="480.3">3</text>
<text x="377" y="480.3">3</text>
<text x="254.1" y="489.9" transform="rotate(-90 254.1 489.9)">1-4</text>
<text x="335.5" y="486.9">F-09.01FR3</text>
<text x="649.3" y="490" transform="rotate(-90 649.3 490)">3</text>
<text x="671.9" y="488.9" transform="rotate(-90 671.9 488.9)">4</text>
<text x="678" y="502.1">1-pl688</text>
<text x="254.1" y="508.3" transform="rotate(-90 254.1 508.3)">3</text>
<text x="429" y="507.3" transform="rotate(-90 429 507.3)">4</text>
<text x="680" y="508.7">CNTR</text>
<text x="353" y="517.7">1-pl688</text>
<text x="355" y="524.2">CNTR</text>
<text x="873" y="522.9">F-09.01</text>
</g>
<g font-size="5.4">
<text x="811.7" y="521.2">224009</text>
<text x="817" y="533.5">FRAME</text>
<text x="799" y="554.6">SOW - 09: E-09.00 - E-09.02</text>
</g>
<g font-size="4.9">
<text x="20.8" y="31.2">LINE</text>
<text x="31.8" y="31.2">QTY</text>
<text x="47.6" y="31.2">PC</text>
<text x="108.2" y="31.2">LENGTH</text>
<text x="146.8" y="31.2">WEIGHT</text>
<text x="161.8" y="31.2">ADVANCE</text>
<text x="23.2" y="37.5">#</text>
<text x="30.3" y="37.5">TOTAL</text>
<text x="46" y="37.5">MARK</text>
<text x="71.2" y="37.5">DESCRIPTION</text>
<text x="129.5" y="37.5">REMARKS</text>
<text x="147.6" y="37.5">TOTAL</text>
<text x="162.5" y="37.5">MILL #</text>
<text x="32.6" y="44.2">ONE</text>
<text x="40.5" y="44.2">F-09.01FR1</text>
<text x="59.4" y="44.2">FRAME</text>
<text x="150.7" y="44.2">155</text>
<text x="35.8" y="50.6">1</text>
<text x="40.5" y="50.6">F-09.01FR1</text>
<text x="59.4" y="50.6">HSS6x2x</text>
<text x="106.8" y="50.6">4</text>
<text x="110.6" y="50.6">8</text>
<text x="125.5" y="50.6">A500C</text>
<text x="152.3" y="50.6">70</text>
<text x="35.8" y="56.9">1</text>
<text x="40.5" y="56.9">pl347</text>
<text x="59.4" y="56.9">PL x9</text>
<text x="106.8" y="56.9">5</text>
<text x="110.6" y="56.9">6</text>
<text x="125.5" y="56.9">A36</text>
<text x="152.3" y="56.9">84</text>
<text x="35.8" y="63.3">1</text>
<text x="40.5" y="63.3">pl3034</text>
<text x="59.4" y="63.3">PL x2</text>
<text x="106.8" y="63.3">0</text>
<text x="110.6" y="63.3">6</text>
<text x="125.5" y="63.3">A36</text>
<text x="153.9" y="63.3">1</text>
<text x="32.6" y="82.3">ONE</text>
<text x="40.5" y="82.3">F-09.01FR2</text>
<text x="59.4" y="82.3">FRAME</text>
<text x="150.7" y="82.3">212</text>
<text x="35.8" y="88.7">1</text>
<text x="40.5" y="88.7">F-09.01FR2</text>
<text x="59.4" y="88.7">HSS6x6x</text>
<text x="106.8" y="88.7">3</text>
<text x="110.6" y="88.7">8</text>
<text x="125.5" y="88.7">A500C</text>
<text x="152.3" y="88.7">87</text>
<text x="35.8" y="95">1</text>
<text x="40.5" y="95">pl346</text>
<text x="59.4" y="95">PL x16</text>
<text x="106.8" y="95">4</text>
<text x="110.6" y="95">6</text>
<text x="125.5" y="95">A36</text>
<text x="150.7" y="95">123</text>
<text x="35.8" y="101.4">1</text>
<text x="40.5" y="101.4">pl688</text>
<text x="59.4" y="101.4">PL x6</text>
<text x="106.8" y="101.4">0</text>
<text x="110.6" y="101.4">6</text>
<text x="125.5" y="101.4">A36</text>
<text x="153.9" y="101.4">3</text>
<text x="32.6" y="120.4">ONE</text>
<text x="40.5" y="120.4">F-09.01FR3</text>
<text x="59.4" y="120.4">FRAME</text>
<text x="150.7" y="120.4">344</text>
<text x="35.8" y="126.8">1</text>
<text x="40.5" y="126.8">F-09.01FR3</text>
<text x="59.4" y="126.8">HSS6x6x</text>
<text x="106.8" y="126.8">3</text>
<text x="110.6" y="126.8">7</text>
<text x="125.5" y="126.8">A500C</text>
<text x="152.3" y="126.8">85</text>
<text x="35.8" y="133.1">1</text>
<text x="40.5" y="133.1">hss319</text>
<text x="59.4" y="133.1">HSS6x6x</text>
<text x="106.8" y="133.1">2</text>
<text x="110.6" y="133.1">10</text>
<text x="125.5" y="133.1">A500C</text>
<text x="152.3" y="133.1">68</text>
<text x="35.8" y="139.5">1</text>
<text x="40.5" y="139.5">hss320</text>
<text x="59.4" y="139.5">HSS6x6x</text>
<text x="106.8" y="139.5">2</text>
<text x="110.6" y="139.5">8</text>
<text x="125.5" y="139.5">A500C</text>
<text x="152.3" y="139.5">64</text>
<text x="35.8" y="145.8">1</text>
<text x="40.5" y="145.8">pl346</text>
<text x="59.4" y="145.8">PL x16</text>
<text x="106.8" y="145.8">4</text>
<text x="110.6" y="145.8">6</text>
<text x="125.5" y="145.8">A36</text>
<text x="150.7" y="145.8">123</text>
<text x="35.8" y="152.2">2</text>
<text x="40.5" y="152.2">pl688</text>
<text x="59.4" y="152.2">PL x6</text>
<text x="106.8" y="152.2">0</text>
<text x="110.6" y="152.2">6</text>
<text x="125.5" y="152.2">A36</text>
<text x="153.9" y="152.2">5</text>
<text x="32.6" y="171.2">ONE</text>
<text x="40.5" y="171.2">F-09.01FR4</text>
<text x="59.4" y="171.2">FRAME</text>
<text x="150.7" y="171.2">212</text>
<text x="35.8" y="177.6">1</text>
<text x="40.5" y="177.6">F-09.01FR4</text>
<text x="59.4" y="177.6">HSS6x6x</text>
<text x="106.8" y="177.6">3</text>
<text x="110.6" y="177.6">8</text>
<text x="125.5" y="177.6">A500C</text>
<text x="152.3" y="177.6">87</text>
<text x="35.8" y="183.9">1</text>
<text x="40.5" y="183.9">pl346</text>
<text x="59.4" y="183.9">PL x16</text>
<text x="106.8" y="183.9">4</text>
<text x="110.6" y="183.9">6</text>
<text x="125.5" y="183.9">A36</text>
<text x="150.7" y="183.9">123</text>
<text x="35.8" y="190.3">1</text>
<text x="40.5" y="190.3">pl688</text>
<text x="59.4" y="190.3">PL x6</text>
<text x="106.8" y="190.3">0</text>
<text x="110.6" y="190.3">6</text>
<text x="125.5" y="190.3">A36</text>
<text x="153.9" y="190.3">3</text>
<text x="129.4" y="222.5">Totalweight : 923</text>
<text x="357.6" y="239.5">6</text>
<text x="703" y="242">6</text>
<text x="789.5" y="384.8">IRON FABRICATION SERVICES, LLC.</text>
<text x="157" y="431">HSS TO PL.</text>
<text x="324.4" y="455.4">BOTH</text>
<text x="324.4" y="460.3">ENDS</text>
<text x="320.7" y="472.8">BOTH</text>
<text x="320.7" y="477.7">ENDS</text>
<text x="166.2" y="501.7">HSS TO PL.</text>
<text x="708.8" y="500.1">6</text>
<text x="373.7" y="519.1">6</text>
</g>
<g font-size="4.7">
<text x="358.1" y="103.4">1/</text>
<text x="360.8" y="105">2</text>
<text x="274.7" y="109.1">1/</text>
<text x="277.3" y="110.7">2</text>
<text x="293.8" y="109.1">1/</text>
<text x="296.4" y="110.7">2</text>
<text x="366.5" y="113.7">1/</text>
<text x="263" y="117.9">1/</text>
<text x="265.6" y="119.5">4</text>
<text x="369.1" y="115.4">2</text>
<text x="703.9" y="125.3">1/</text>
<text x="706.5" y="126.9">2</text>
<text x="331.5" y="134.9" transform="rotate(-90 331.5 134.9)">3/</text>
<text x="333.2" y="132.3" transform="rotate(-90 333.2 132.3)">16</text>
<text x="712.5" y="136.7">1/</text>
<text x="715.1" y="138.3">2</text>
<text x="585.1" y="145.1">1/</text>
<text x="587.7" y="146.8">4</text>
<text x="333.2" y="165.7" transform="rotate(-90 333.2 165.7)">16</text>
<text x="331.5" y="170.1" transform="rotate(-90 331.5 170.1)">13/</text>
<text x="338.8" y="219.3" transform="rotate(-90 338.8 219.3)">1/</text>
<text x="340.4" y="216.7" transform="rotate(-90 340.4 216.7)">4</text>
<text x="668.6" y="220.6" transform="rotate(-90 668.6 220.6)">1/</text>
<text x="670.3" y="218" transform="rotate(-90 670.3 218)">4</text>
<text x="343.8" y="355">1/</text>
<text x="346.4" y="356.6">2</text>
<text x="301.1" y="365.7">1/</text>
<text x="345.6" y="365.7">3/</text>
<text x="382.8" y="365.7">1/</text>
<text x="303.7" y="367.3">4</text>
<text x="348.2" y="367.3">4</text>
<text x="385.4" y="367.3">2</text>
<text x="301" y="374.4">3/</text>
<text x="303.6" y="376.1">4</text>
<text x="204.3" y="391.4">1/</text>
<text x="206.9" y="393.1">4</text>
<text x="709.1" y="409.8">1/</text>
<text x="711.7" y="411.5">2</text>
<text x="410.4" y="419.1" transform="rotate(-90 410.4 419.1)">16</text>
<text x="595.7" y="420">1/</text>
<text x="717.6" y="419">1/</text>
<text x="275.3" y="424.1" transform="rotate(-90 275.3 424.1)">7/</text>
<text x="276.9" y="421.5" transform="rotate(-90 276.9 421.5)">8</text>
<text x="408.7" y="421.7" transform="rotate(-90 408.7 421.7)">5/</text>
<text x="598.3" y="421.6">4</text>
<text x="720.2" y="420.7">2</text>
<text x="313.5" y="430.4">1/</text>
<text x="322.4" y="426.8" transform="rotate(29 322.4 426.8)">28.55</text>
<text x="384.3" y="427.8">5/</text>
<text x="386.9" y="429.4">16</text>
<text x="316.7" y="432">2</text>
<text x="394.9" y="432.9" transform="rotate(45 394.9 432.9)">45.0</text>
<text x="276.9" y="472.3" transform="rotate(-90 276.9 472.3)">8</text>
<text x="418.2" y="471.9" transform="rotate(-90 418.2 471.9)">8</text>
<text x="275.3" y="475" transform="rotate(-90 275.3 475)">1/</text>
<text x="416.5" y="474.5" transform="rotate(-90 416.5 474.5)">1/</text>
<text x="682" y="479" transform="rotate(-90 682 479)">4</text>
<text x="680.4" y="481.6" transform="rotate(-90 680.4 481.6)">1/</text>
<text x="392.5" y="497.9" transform="rotate(-90 392.5 497.9)">4</text>
<text x="390.9" y="500.5" transform="rotate(-90 390.9 500.5)">1/</text>
</g>
<g font-size="4.6">
<text x="795.6" y="436">MARYLAND AVENUE</text>
<text x="808.3" y="446.4">1250 MARYLAND AVENUE SW</text>
<text x="808.3" y="452">WASHINGTON, DC 20024</text>
</g>
<g font-size="4.3">
<text x="824.1" y="277.6">General Notes</text>
<text x="798.4" y="343.5">5</text>
<text x="819.8" y="343.5">0</text>
<text x="838.6" y="343.5">For Fabrication</text>
<text x="873" y="343.8">11-14-2025</text>
<text x="798.4" y="353">3</text>
<text x="798.4" y="348.2">4</text>
<text x="819.8" y="353.1">C</text>
<text x="819.8" y="348.3">D</text>
<text x="838.6" y="353">For Re-Approval</text>
<text x="838.6" y="348.2">For Re-Approval</text>
<text x="873" y="353.3">09-19-2025</text>
<text x="873" y="348.5">10-24-2025</text>
<text x="798.4" y="357.8">2</text>
<text x="819.8" y="357.9">B</text>
<text x="838.6" y="357.8">For Re-Approval</text>
<text x="873" y="358.1">06-23-2025</text>
<text x="798.4" y="362.6">1</text>
<text x="819.8" y="362.6">A</text>
<text x="838.6" y="362.6">For Approval</text>
<text x="873" y="362.9">02-25-2025</text>
<text x="794.5" y="371.5">Copies</text>
<text x="811.1" y="367.7">Revision/</text>
<text x="838.6" y="369.7">Destination</text>
<text x="819.2" y="574.6">FRAME DETAIL</text>
</g>
<g font-size="4.2">
<text x="69.6" y="49.5">5/</text>
<text x="71.7" y="51">16</text>
<text x="112" y="49.5">9/</text>
<text x="114.1" y="51">16</text>
<text x="62.2" y="55.8">1/</text>
<text x="64.2" y="57.3">2</text>
<text x="62.2" y="62.2">1/</text>
<text x="64.2" y="63.7">4</text>
<text x="69.6" y="87.6">5/</text>
<text x="71.7" y="89.1">16</text>
<text x="112" y="87.6">11/</text>
<text x="115.3" y="89.1">16</text>
<text x="62.2" y="93.9">1/</text>
<text x="64.2" y="95.4">2</text>
<text x="62.2" y="100.3">1/</text>
<text x="64.2" y="101.8">4</text>
<text x="69.6" y="125.7">5/</text>
<text x="112" y="125.7">3/</text>
<text x="71.7" y="127.2">16</text>
<text x="114.1" y="127.2">4</text>
<text x="69.6" y="132">5/</text>
<text x="71.7" y="133.5">16</text>
<text x="113.5" y="132">3/</text>
<text x="115.5" y="133.5">4</text>
<text x="69.6" y="138.4">5/</text>
<text x="71.7" y="139.9">16</text>
<text x="112" y="138.4">3/</text>
<text x="114.1" y="139.9">4</text>
<text x="62.2" y="144.7">1/</text>
<text x="64.2" y="146.2">2</text>
<text x="62.2" y="151.1">1/</text>
<text x="64.2" y="152.6">4</text>
<text x="69.6" y="176.5">5/</text>
<text x="71.7" y="178">16</text>
<text x="112" y="176.5">3/</text>
<text x="114.1" y="178">4</text>
<text x="62.2" y="182.8">1/</text>
<text x="64.2" y="184.3">2</text>
<text x="62.2" y="189.2">1/</text>
<text x="64.2" y="190.7">4</text>
<text x="811.3" y="371.4">Issue</text>
<text x="877.1" y="369.8">Date</text>
<text x="399.1" y="373.7">3/</text>
<text x="402" y="375.2">16</text>
<text x="187.9" y="432.9">3/</text>
<text x="190.8" y="434.4">16</text>
<text x="396.5" y="450.8">3/</text>
<text x="399.4" y="452.3">16</text>
<text x="340.5" y="470.6">3/</text>
<text x="343.4" y="472.1">16</text>
<text x="340.5" y="477.1">3/</text>
<text x="343.4" y="478.6">16</text>
</g>
<text font-size="4" x="795.1" y="587.5">VARIES</text>
<text font-size="3.9" x="799.9" y="367.1"># of</text>
<g font-size="3.7">
<text x="788.4" y="286.2">*Structural steel shall conform to ASTM-A992.</text>
<text x="788.4" y="291.2">*Structural SQR/RND.tubing conform</text>
<text x="790.7" y="295.5">to ASTM A500 Grade C</text>
<text x="787.9" y="304.1">*Channels, Angles and plates shall conform to A36.</text>
<text x="788.4" y="300.2">*Pipe shall conform to ASTM A53, Grade B.</text>
<text x="788" y="308.9">*All bolts shall be</text>
<text x="825.7" y="308.9">&quot; High strength in</text>
<text x="790.2" y="313.2">accordance with ASTM A325 (UNO)</text>
<text x="788.8" y="318">*Welding Electrodes for Carbon steel :E70xx</text>
<text x="790.8" y="399.9">3029 M. Street, NW, Suite 202</text>
<text x="790.7" y="404.6">Washington, DC 20007</text>
<text x="790.7" y="409">Tel: 202-800-5599</text>
<text x="790.7" y="414.2">Fax: 202-478-0303</text>
<text x="790.7" y="430">Project Name and Address</text>
<text x="790.8" y="445.6">Location:</text>
<text x="791" y="465.3">Contractor:</text>
<text x="791" y="491.9">Approved for Fabrication by:</text>
<text x="851.5" y="492">Signature</text>
<text x="850.2" y="522">Drawing #</text>
<text x="791.2" y="532.3">Contract Item:</text>
<text x="791.5" y="567.4">Date</text>
<text x="819.3" y="568.1">Drawing Title:</text>
<text x="791.7" y="582.1">Scale</text>
</g>
<text font-size="3.6" x="791.2" y="545.9">Ref:</text>
<text font-size="3.5" x="791.3" y="520.8">Contract #</text>
<g font-size="3.2">
<text x="821" y="308">3/</text>
<text x="823.9" y="309.1">4</text>
</g>
<text font-size="3" x="790.5" y="572.4">01/ 23/ 2025</text>
</svg>
